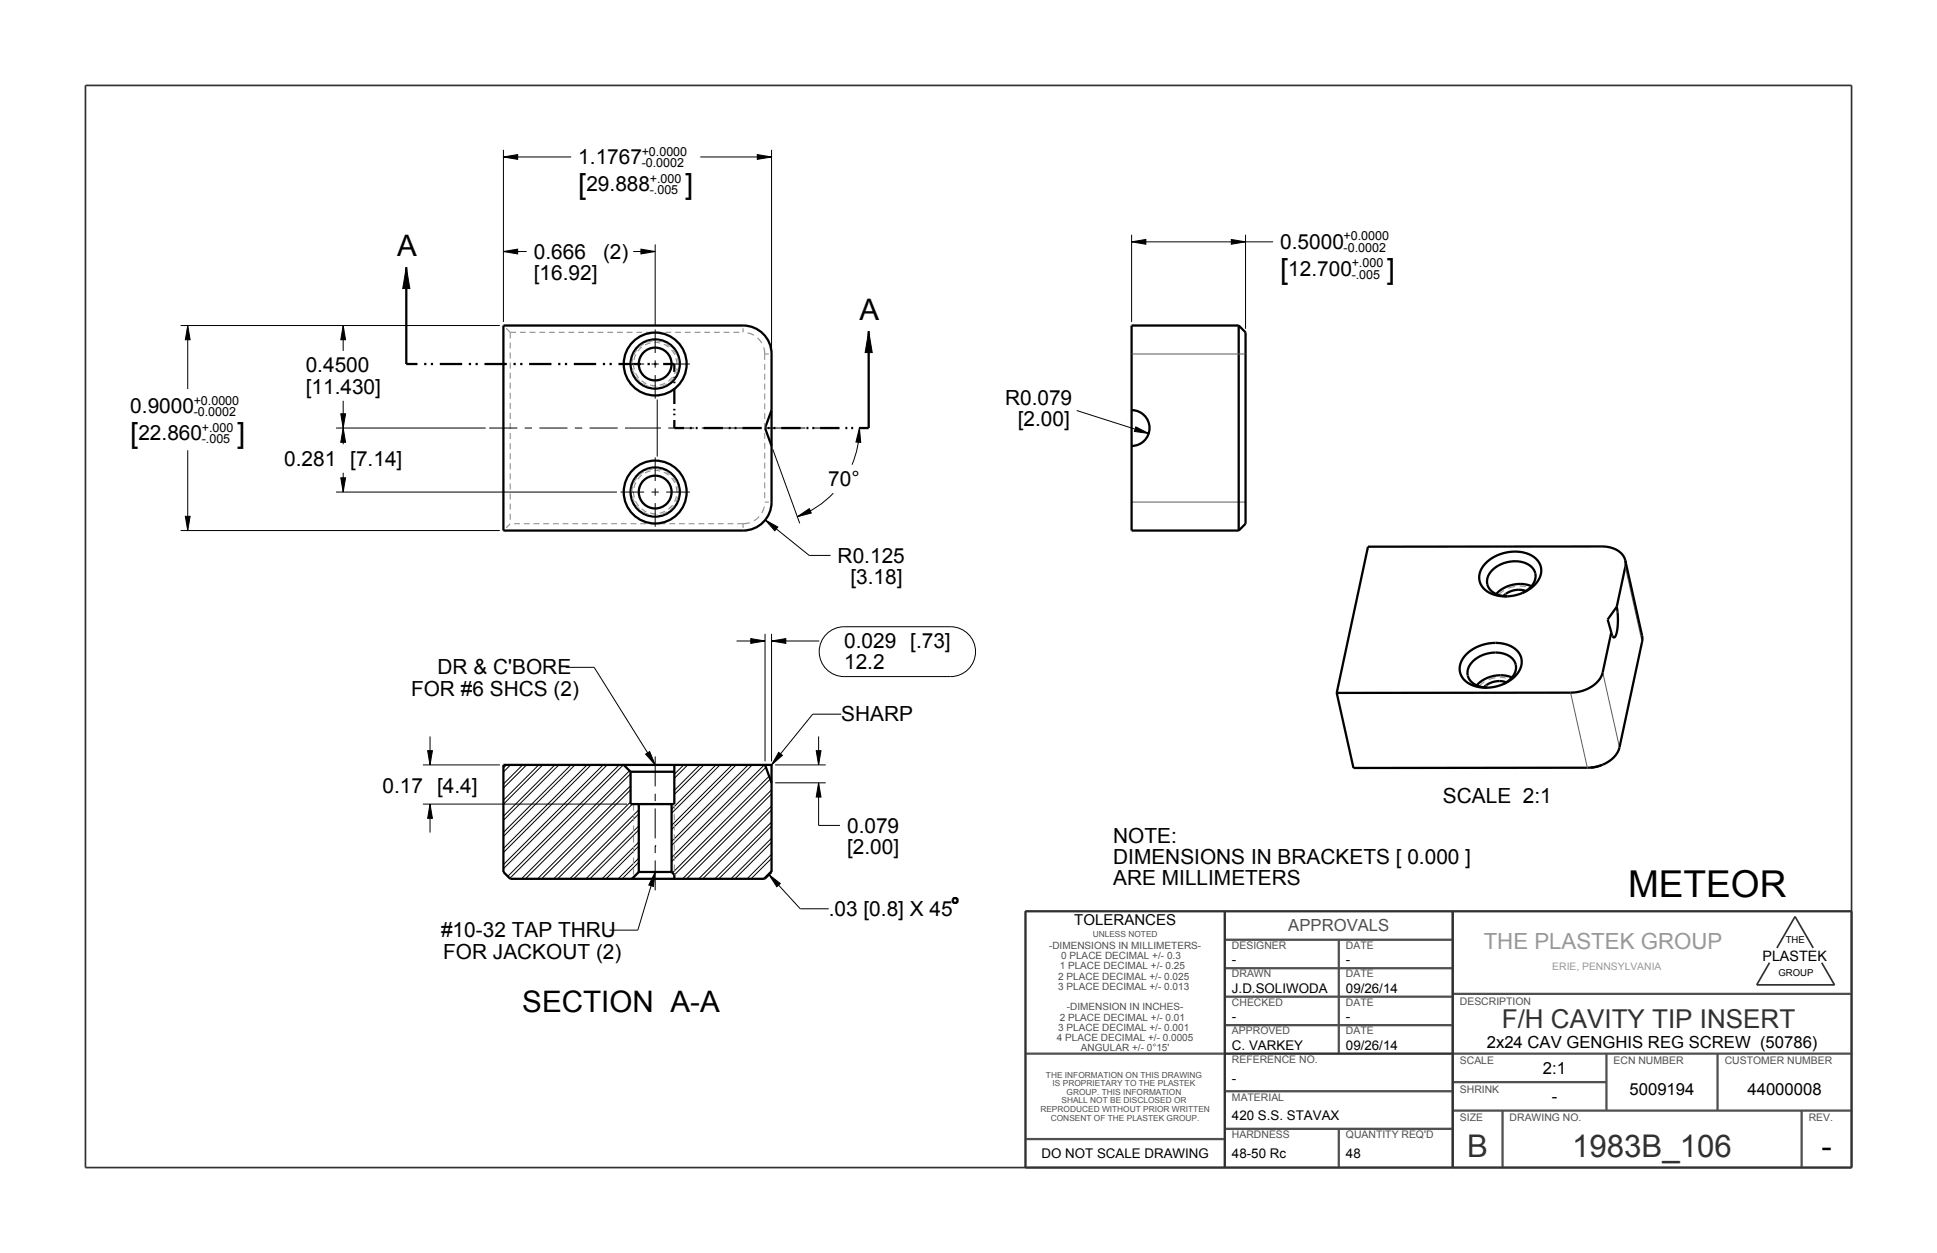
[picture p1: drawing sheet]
<svg xmlns="http://www.w3.org/2000/svg" width="432mm" height="279mm" viewBox="0 0 432 279" stroke-linecap="round" stroke-linejoin="round" font-family="sans-serif">
<g fill="#000">
<path d="M112.2 35l3.2-.5v1zM168.8 34.5l3.2 .5-3.2 .5zM90.6 59.6l.8 4.7h-1.6zM112.2 56.1l3.2-.5v1zM142.9 55.6l3.2 .5-3.2 .5zM252.3 53.9l3.1-.5v1.1zM274.5 53.4l3.2 .5-3.2 .6zM41.8 72.6l.6 3.2h-1.1zM76.5 72.6l.5 3.2h-1zM193.6 73.9l.8 4.7h-1.5zM76.5 95.4l.5 3.2h-1zM76 92.3h1l-.5 3.1z"/>
<path d="M191.6 95.4l.3 3.3-1.1-.1zM253.2 95.2l2.9 1.5-3.2-.5zM41.3 115.1h1.1l-.6 3.2zM76 106.5h1l-.5 3.2zM170.6 115.9l2.8 1.6-.7 .9zM177.7 115.2l2.7-1.8 .5 1zM167.4 142.4l3.1 .5-3.1 .6zM172 142.9l3.2-.5v1.1zM95.3 167.4h1.1l-.5 3.2zM95.9 179.3l.5 3.2h-1.1zM143.9 168.2l.9-.6 1.3 3zM173.6 167.8l.8 .6-2.4 2.2z"/>
<path d="M182 167.4h1l-.5 3.2zM182.5 174.6l.5 3.1h-1zM146.1 194.5l-.4 3.2-1.1-.3zM171.4 195l2.6 2-.8 .7z"/>
</g>
<g fill="none" stroke="#000" stroke-width=".22">
<path d="M112.2 35l3.2-.5v1zM112.2 33.4v38.4M112.2 35h15.1M156.1 35h15.9M168.8 34.5l3.2 .5-3.2 .5zM172 33.4v44.7M90.6 59.6l.8 4.7h-1.6zM112.2 56.1l3.2-.5v1zM112.2 56.1h5.2M141.2 56.1h4.9M142.9 55.6l3.2 .5-3.2 .5zM146.1 54.5v18.2"/>
<path d="M252.3 53.9l3.1-.5v1.1zM252.3 52.3v19.5M252.3 53.9h31.5M274.5 53.4l3.2 .5-3.2 .6zM277.7 52.3v21M40.3 72.6h71.1M41.8 72.6l.6 3.2h-1.1zM41.8 72.6v14.1M76.5 72.6l.5 3.2h-1zM76.5 72.6v5.6M193.6 73.9l.8 4.7h-1.5zM74.9 95.4h33.4"/>
<path d="M76 92.3h1l-.5 3.1zM76.5 95.4l.5 3.2h-1zM76.5 89.4v9.7M191.6 95.4l.3 3.3-1.1-.1zM191.6 95.4a21 21 0 0 1-1.7 8.2M240 91.5l16.1 5.2M253.2 95.2l2.9 1.5-3.2-.5zM40.3 118.3h71.1M41.3 115.1h1.1l-.6 3.2zM41.8 100.4v17.9M74.9 109.7h62.6M76 106.5h1l-.5 3.2z"/>
<path d="M76.5 105.4v4.3M170.6 115.9l2.8 1.6-.7 .9zM170.6 115.9l9.8 8h4.7M172.3 100.2l6 16.5M177.7 115.2l2.7-1.8 .5 1zM185.8 110a21 21 0 0 1-8.1 5.2M126.1 148.8h6.4l13.6 21.8M164.2 142.9h6.3M167.4 142.4l3.1 .5-3.1 .6zM170.5 141.3v28.5M172 142.9l3.2-.5v1.1zM172 141.3v28.5"/>
<path d="M172 142.9h10.6M184.2 141.4a5.5 5.5 0 0 1 4-1.6h23.7a5.6 5.6 0 0 1 5.6 5.5 5.6 5.6 0 0 1-5.6 5.6h-23.7a5.6 5.6 0 0 1-5.2-3.5 5.6 5.6 0 0 1 1.2-6zM187.5 159.2h-6.3l-9.2 11.4M94.3 179.3h45.5M94.3 170.6h17.1M95.3 167.4h1.1l-.5 3.2zM95.9 179.3l.5 3.2h-1.1zM95.9 164.2v6.4M95.9 179.3v6.4M112.9 170.6l-.7 .6M113.8 170.6l-1.6 1.5M116.5 170.6l-4.3 4.2"/>
<path d="M117.4 170.6l-5.2 5.1M120.1 170.6l-7.9 7.8M121 170.6l-8.8 8.7M123.7 170.6l-11.5 11.4M124.6 170.6l-12.4 12.3M127.3 170.6l-15.1 15M128.2 170.6l-16 15.9M130.9 170.6l-18.7 18.6M131.8 170.6l-19.6 19.5M134.5 170.6l-22.3 22.2M135.4 170.6l-23.2 23.1M138.1 170.6l-24.9 24.8"/>
<path d="M138.9 170.6l-25.3 25.3M140.3 171.9l-24.1 24.1M140.6 172.5l-23.5 23.5M140.6 175.2l-20.8 20.8M140.6 176.1l-19.9 19.9M140.6 178.8l-17.2 17.2M141 179.3l-16.7 16.7M143.9 168.2l.9-.6 1.3 3zM152.4 170.6l-2.1 2.1M153.3 170.6l-3 3M156 170.6l-5.7 5.7M156.9 170.6l-6.6 6.6"/>
<path d="M159.6 170.6l-9.9 9.9M160.5 170.6l-10.8 10.8M163.2 170.6l-13.5 13.4M164.1 170.6l-14.4 14.3M166.8 170.6l-17.1 17M167.7 170.6l-18 17.9M170.4 170.6l-20.7 20.6M170.7 171.1l-21 21M171.5 173.1l-21.6 21.5M171.7 173.7l-21.4 21.4M172 176.1l-19.8 19.9M172 177l-18.9 19"/>
<path d="M172 179.7l-16.2 16.3M172.8 174.6h11.3M172.8 170.6h11.3M173.6 167.8l.8 .6-2.4 2.2zM182 167.4h1l-.5 3.2zM182.5 174.6l.5 3.1h-1zM182.5 174.6v9.5h4.7M182.5 164.2v6.4M142.4 180.6l-15.4 15.4M142.4 181.5l-14.5 14.5M142.4 184.2l-11.8 11.8M142.4 185.1l-10.9 10.9"/>
<path d="M142.4 187.8l-8.2 8.2M142.4 188.7l-7.3 7.3M142.4 191.4l-4.6 4.6M142.4 192.3l-3.7 3.7M146.1 194.5l-.4 3.2-1.1-.3zM146.1 194.5l-3.9 12.9h-6.4M171.4 195l2.6 2-.8 .7zM171.4 195l7 7.6h6.3M172 180.6l-15.3 15.4M172 183.3l-12.7 12.7M172 184.2l-11.8 11.8M172 186.9l-9.1 9.1"/>
<path d="M172 187.8l-8.2 8.2M172 190.5l-5.5 5.5M172 191.4l-4.6 4.6M172 194.1l-1.9 1.9"/>
</g>
<g fill="none" stroke="#000" stroke-width=".51">
<path d="M90.6 59.6v21.6h2.5M193.6 73.9v21.5h-2.1M276.1 72.6h-23.8v45.7h23.8M276.1 72.6v45.7M276.1 72.6l1.6 1.5v42.7l-1.6 1.5M94.6 81.2h.5M96 81.2h.5M98 81.2h5M104.5 81.2h.5M106 81.2h.5M108 81.2h5M114.5 81.2h.5"/>
<path d="M116 81.2h.5M118 81.2h4.9M124.4 81.2h.5M125.9 81.2h.5M127.9 81.2h5M134.4 81.2h.5M135.9 81.2h.5M137.9 81.2h5M144.3 81.2h.5M145.8 81.2h.5M147.8 81.2h2.5v1.8M150.3 93.7v1.7h2.2"/>
<path d="M150.3 84v.4M150.3 85.1v.4M150.3 86.5v3.6M150.3 91.2v.3M150.3 92.2v.4M153.8 95.4h.4M155.1 95.4h.4M156.8 95.4h4.4M162.5 95.4h.4M163.8 95.4h.4M165.5 95.4h4.3M171.1 95.4h.5"/>
<path d="M172 91.5v20.5a6.3 6.3 0 0 1-6.4 6.3h-53.4v-45.7h53.4a6.3 6.3 0 0 1 6.4 6.3v12.6l-1.5 3.9 1.5 4M172.4 95.4h.5M174.2 95.4h4.3M179.8 95.4h.4M181.1 95.4h.4M182.8 95.4h4.3M188.4 95.4h.5M189.7 95.4h.5M252.3 91.5a4 4 0 0 1 4 3.9 4 4 0 0 1-4 4M331.1 125.6a8.9 8.9 0 0 1 10.9-1.4 3.9 3.9 0 0 1 0 6.3 9.1 9.1 0 0 1-10.5 1.4 3.8 3.8 0 0 1-.4-6.3zM339.4 132.2a4.1 4.1 0 0 0 2.8-4.6 4.7 4.7 0 0 0-5.1-2.4 6 6 0 0 0-5.5 3.7 3.3 3.3 0 0 0 3 3.9l1.4 .2M360.4 135.3l.1 .5a12.2 12.2 0 0 1-.5 6.3h-.2l-.3-.1-.3-1"/>
<path d="M360.4 135.3l-2 2.8 .8 2.9M362.3 125a4.9 4.9 0 0 0-5.2-3.1h-52.1l-7 32.6M362.3 125l3.8 17.5-5.1 24.2a7.1 7.1 0 0 1-6.5 4.5h-52.8l-3.7-16.7M362.3 125v1.2l-1.9 9.1M335 152.6a4.1 4.1 0 0 0 2.8-4.7 4.9 4.9 0 0 0-5.7-2.3 5.6 5.6 0 0 0-4.9 3.7 3.3 3.3 0 0 0 3 3.9l1.4 .1M335 152.6l-1.6 .5-1.8 .2M335 152.6a5.8 5.8 0 0 0 4.2-5.2 4.5 4.5 0 0 0-4.2-3.9 8.9 8.9 0 0 0-9.2 3.9 3.8 3.8 0 0 0 2.3 5.4l1.8 .5h1.8M359.2 141l-1.9 8.9a6.9 6.9 0 0 1-6.4 4.5l-52.9 .1M112.2 170.6h59.8v23.8l-1.5 1.6h-56.8l-1.5-1.6zM139 170.6l1.6 1.5M140.6 172.1h9.7M142.4 179.3v15.1"/>
<path d="M149.7 179.3v15.1M150.3 170.6v8.7h-9.7v-7.2M170.5 170.6l1.5 4M356.9 170.6l-2.3 .6M142.4 194.4h7.3M142.4 194.4l-1.5 1.6M149.7 194.4l.6 .7v.9M212.7 200.3h.5l.2 .2v.6l-.2 .2h-.5l-.3-.2v-.6z"/>
<circle cx="146.1" cy="81.2" r="7"/>
<circle cx="146.1" cy="81.2" r="5.5"/>
<circle cx="146.1" cy="109.7" r="7"/>
<circle cx="146.1" cy="109.7" r="5.5"/>
</g>
<path d="M19 19.1h393.7v241.2h-393.7zM228.6 203.2h184.1M228.6 203.2v57.1M273 203.2v57.1M323.8 203.2v57.1M394.5 214.7l-2.9 4.9h17.4l-2.9-4.9M396.1 211.4l4.1-7 4 7M273.1 235h50.8" fill="none" stroke="#313131" stroke-width=".38"/>
<g fill="none" stroke="#4f4f4f" stroke-width=".51">
<path d="M228.6 203.2h184.1v57.1h-184.1zM273 203.2v57.1M273 215.9h50.8M273 209.5h50.8M298.4 209.5v25.4M323.8 203.2v57.1M228.6 234.9h184.1M273 228.6h50.8M273 222.2h50.8M323.8 221.6h88.9M358.1 234.9v12.7M382.9 234.9v12.7"/>
<path d="M228.6 254h44.4M273 251.7h50.8M273 243.3h50.8M298.4 251.7v8.6M323.8 247.6h88.9M323.8 241.3h34.3M334.9 247.6v12.7M401.6 247.6v12.7"/>
</g>
<g fill="none" stroke="#939393" stroke-width=".25">
<path d="M112.8 73.2l.9 .9M113.7 74.1v1.4M113.7 76.4v1.3M113.7 78.6v1.4M113.7 74.1h1.3M115.9 74.1h1.3M118.1 74.1h1.3M120.2 74.1h1.3M122.4 74.1h1.3M124.6 74.1h1.3M126.7 74.1h1.3M128.9 74.1h1.3"/>
<path d="M131 74.1h1.3M133.2 74.1h1.3M135.4 74.1h1.3M137.5 74.1h1.3M139.7 74.1h1.3M141.9 74.1h1.3M144 74.1h1.3M146.2 74.1h1.3M148.3 74.1h1.3M150.5 74.1h1.3M152.7 74.1h1.3M154.8 74.1h1.3"/>
<path d="M157 74.1h1.3M159.2 74.1h1.3M161.3 74.1h1.3M163.5 74.1h1.3M165.6 73.2v.9M171.4 78.9h-.9v1.4M113.7 80.8v1.4M113.7 83.1v1.3M113.7 85.3v1.4M113.7 87.6v1.3M113.7 89.8v1.4M113.7 92.1v1.3"/>
<path d="M113.7 94.3v1.4M113.7 96.6v1.3M113.7 98.8v1.4M170.5 81.1v1.4M170.5 83.3v1.4M170.5 85.5v1.4M170.5 87.7v1.4M170.5 89.9v1.4M170.5 92.1v1.4M170.5 94.3v1.4M170.5 96.5v1.4M170.5 98.7v1.4"/>
<path d="M172 91.5h.1M113.7 101.1v1.3M113.7 103.3v1.4M113.7 105.6v1.3M113.7 107.8v1.3M113.7 110v1.4M113.7 112.3v1.3M113.7 114.5v1.4M113.7 116.8l-.9 .9M114.6 116.8h1.3M116.8 116.8h1.3M118.9 116.8h1.3"/>
<path d="M121.1 116.8h1.3M123.3 116.8h1.3M125.4 116.8h1.3M127.6 116.8h1.3M129.7 116.8h1.3M131.9 116.8h1.3M134.1 116.8h1.3M136.2 116.8h1.3M138.4 116.8h1.3M140.6 116.8h1.3M142.7 116.8h1.3M144.9 116.8h1.3"/>
<path d="M147 116.8h1.3M149.2 116.8h1.3M151.4 116.8h1.3M153.5 116.8h1.3M155.7 116.8h1.3M157.9 116.8h1.3M160 116.8h1.3M162.2 116.8h1.3M164.4 116.8h1.2v.9M170.5 112h.9M170.5 101v1.3M170.5 103.2v1.3"/>
<path d="M170.5 105.4v1.3M170.5 107.6v1.3M170.5 109.8v1.3M170.5 112h.1M335.3 131.7l-1.2 1M337.7 130.8l-1.5 .4M338.8 130.7l1.3 .1M330.9 152l-1.2 1M333.4 151.1l-1.5 .4M334.4 151l1.4 .2M336.6 151.5h.1M141.2 179.3v1.4"/>
<path d="M150.3 179.3v1.4M141.2 181.7v1.4M141.2 184.1v1.4M141.2 186.4v1.5M141.2 188.8v1.5M141.2 191.2v1.4M141.2 193.6v1.4M150.3 195.1h.1M150.3 181.6v1.3M150.3 183.8v1.4M150.3 186.1v1.3M150.3 188.3v1.4"/>
<path d="M150.3 190.6v1.3M150.3 192.8v1.4"/>
</g>
<path d="M252.3 78.9h25.4M252.3 112h25.4M362.3 126.4l3.8 16.7M350.1 154.5l3.8 16.7M357.3 149.9l3.7 16.8" fill="none" stroke="#5d5d5d" stroke-width=".22"/>
<path d="M150.9 81.2a4.8 4.8 0 0 0-7-4.3 4.8 4.8 0 0 0-.7 8.1 4.8 4.8 0 0 0 7.6-3l.1-.8M151.2 81.2a5.2 5.2 0 0 0-7.5-4.6 5.2 5.2 0 0 0-.7 8.8 5.2 5.2 0 0 0 8.2-3.4v-.8M150.9 109.7a4.8 4.8 0 0 0-7-4.3 4.8 4.8 0 0 0-.7 8.2 4.8 4.8 0 0 0 7.6-3l.1-.9M151.2 109.7a5.2 5.2 0 0 0-7.5-4.6 5.2 5.2 0 0 0-.7 8.8 5.2 5.2 0 0 0 8.2-3.3v-.9" fill="none" stroke="#939393" stroke-width=".25" stroke-dasharray="1.3 .9" stroke-linecap="butt"/>
<path d="M166.7 74.2l1.4 .6M168.9 75.4l.9 1.1M170.2 77.4l.3 1.5M167.1 116.5l-1.5 .3M169.2 115.2l-1.1 .9M170.4 113l-.6 1.4" fill="none" stroke="#939393" stroke-width=".26"/>
<!-- layer: 05___PRT_ALL_AXES -->
<g fill="none" stroke="#000" stroke-width=".22">
<path d="M146.1 73.5v5.2M109.1 95.4h6.2M117 95.4h1.6M120.2 95.4h6.3M128.1 95.4h1.7M131.4 95.4h6.3M138.3 81.2h5.3M139.3 95.4h8M145.2 81.2h1.7M146.1 80.4v1.6M146.1 83.6v5.3M146.5 89.1v12.7"/>
<path d="M148.5 81.2h5.3M149 95.4h5.8M156.4 95.4h1.7M159.7 95.4h5.8M167.2 95.4h1.6M170.4 95.4h5.9M177.9 95.4h1.6M181.2 95.4h5.8M138.3 109.7h5.3M145.2 109.7h1.7M146.1 102v5.3M146.1 108.9v1.6"/>
<path d="M146.1 112.2v5.2M148.5 109.7h5.3M146.1 168.7v6.7M146.1 177v1.6M146.1 188.6h.1M146.1 180.3v6.6M146.1 188.6v1.6M146.1 191.9v6.6"/>
</g>
<g fill="none" stroke="#000" stroke-width=".51">
<path d="M340.1 131.8a4.8 4.8 0 0 0-5 1.1M341.4 130.7a7.2 7.2 0 0 0-7.9 1.8M335.8 152.1l-.5-.1a4.8 4.8 0 0 0-4.5 1.3M337 151.1l-.2-.1a7.3 7.3 0 0 0-7.6 1.8"/>
<circle cx="146.1" cy="81.2" r="3.7"/>
<circle cx="146.1" cy="109.7" r="3.7"/>
</g>
<text font-size="8.3" x="362.9" y="200">METEOR</text>
<g font-size="7" fill="#313131">
<text x="327.1" y="258">B</text>
<text x="350.5" y="258">1983B_106</text>
</g>
<text font-size="7" x="406" y="258">-</text>
<g font-size="6.6">
<text x="88.5" y="57">A</text>
<text x="191.6" y="71.3">A</text>
<text x="116.4" y="225.7">SECTION A-A</text>
</g>
<g font-size="6.5">
<text x="128.9" y="43.3">[</text>
<text x="152.7" y="43.3">]</text>
<text x="285.4" y="62.2">[</text>
<text x="309.2" y="62.2">]</text>
<text x="29" y="98.8">[</text>
<text x="52.8" y="98.8">]</text>
</g>
<text font-size="5.8" fill="#313131" x="334.8" y="229.3">F/H CAVITY TIP INSERT</text>
<text font-size="5" fill="#989898" x="330.7" y="211.6">THE PLASTEK GROUP</text>
<g font-size="4.6">
<text x="128.9" y="36.6">1.1767</text>
<text x="130.7" y="42.6">29.888</text>
<text x="119" y="57.7">0.666</text>
<text x="134.4" y="57.7">(2)</text>
<text x="285.4" y="55.5">0.5000</text>
<text x="119" y="62.4">[16.92]</text>
<text x="287.2" y="61.5">12.700</text>
<text x="68.1" y="83">0.4500</text>
<text x="68.1" y="87.8">[11.430]</text>
<text x="29" y="92.1">0.9000</text>
<text x="224" y="90.3">R0.079</text>
<text x="226.9" y="95.1">[2.00]</text>
<text x="30.9" y="98.2">22.860</text>
<text x="63.3" y="103.8">0.281 [7.14]</text>
<text x="184.6" y="108.4">70°</text>
<text x="186.7" y="125.4">R0.125</text>
<text x="189.6" y="130.2">[3.18]</text>
<text x="188.2" y="144.5">0.029 [.73]</text>
<text x="188.2" y="149.3">12.2</text>
<text x="91.6" y="155.2">FOR #6 SHCS (2)</text>
<text x="97.5" y="150.4">DR &amp; C'BORE</text>
<text x="187.5" y="160.8">SHARP</text>
<text x="85.3" y="176.8">0.17 [4.4]</text>
<text x="321.7" y="179">SCALE 2:1</text>
<text x="188.8" y="185.6">0.079</text>
<text x="188.8" y="190.4">[2.00]</text>
<text x="248.2" y="187.9">NOTE:</text>
<text x="248.2" y="192.7">DIMENSIONS IN BRACKETS [ 0.000 ]</text>
<text x="248.2" y="197.4">ARE MILLIMETERS</text>
<text x="98.3" y="209">#10-32 TAP THRU</text>
<text x="184.7" y="204.2">.03 [0.8] X 45</text>
<text x="98.8" y="213.8">FOR JACKOUT (2)</text>
</g>
<text font-size="3.7" fill="#4f4f4f" x="287.2" y="207.6">APPROVALS</text>
<g font-size="3.7">
<text x="331.4" y="233.7">2x24 CAV GENGHIS REG SCREW (50786)</text>
<text x="343.9" y="239.4">2:1</text>
<text x="345.9" y="245.7">-</text>
<text x="363.3" y="244.2">5009194</text>
<text x="389.5" y="244.2">44000008</text>
</g>
<text font-size="3.3" x="239.5" y="206.2">TOLERANCES</text>
<text font-size="3.2" x="392.9" y="214.3">PLASTEK</text>
<g font-size="3">
<text x="274.6" y="215">-</text>
<text x="300" y="215">-</text>
<text x="274.6" y="221.4">J.D.SOLIWODA</text>
<text x="300" y="221.4">09/26/14</text>
<text x="274.6" y="227.7">-</text>
<text x="300" y="227.7">-</text>
<text x="274.6" y="234.1">C. VARKEY</text>
<text x="300" y="234.1">09/26/14</text>
<text x="274.6" y="241.4">-</text>
<text x="274.6" y="249.8">420 S.S. STAVAX</text>
<text x="232.2" y="258.2">DO NOT SCALE DRAWING</text>
<text x="274.6" y="258.3">48-50 Rc</text>
<text x="300" y="258.3">48</text>
</g>
<g font-size="2.8">
<text x="143" y="34.7">+0.0000</text>
<text x="143" y="37.2">-0.0002</text>
<text x="144.8" y="40.7">+.000</text>
<text x="144.8" y="43.3">-.005</text>
<text x="299.5" y="53.6">+0.0000</text>
<text x="299.5" y="56.2">-0.0002</text>
<text x="301.3" y="59.6">+.000</text>
<text x="301.3" y="62.2">-.005</text>
<text x="43.2" y="90.2">+0.0000</text>
<text x="43.2" y="92.8">-0.0002</text>
<text x="45" y="96.3">+.000</text>
<text x="45" y="98.8">-.005</text>
</g>
<g font-size="2.3" fill="#4f4f4f">
<text x="274.6" y="211.6">DESIGNER</text>
<text x="300" y="211.6">DATE</text>
<text x="274.6" y="218">DRAWN</text>
<text x="300" y="218">DATE</text>
<text x="274.6" y="224.3">CHECKED</text>
<text x="300" y="224.3">DATE</text>
<text x="325.4" y="224">DESCRIPTION</text>
<text x="274.6" y="230.7">APPROVED</text>
<text x="300" y="230.7">DATE</text>
<text x="274.6" y="237">REFERENCE NO.</text>
<text x="325.4" y="237.3">SCALE</text>
<text x="359.7" y="237.3">ECN NUMBER</text>
<text x="384.5" y="237.3">CUSTOMER NUMBER</text>
<text x="274.6" y="245.4">MATERIAL</text>
<text x="325.4" y="243.7">SHRINK</text>
<text x="325.4" y="250">SIZE</text>
<text x="336.5" y="250">DRAWING NO.</text>
<text x="403.2" y="250">REV.</text>
<text x="274.6" y="253.8">HARDNESS</text>
<text x="300" y="253.8">QUANTITY REQ'D</text>
</g>
<text font-size="2.3" fill="#989898" x="346" y="216.3">ERIE, PENNSYLVANIA</text>
<g font-size="2.2" fill="#4f4f4f">
<text x="233.8" y="211.6">-DIMENSIONS IN MILLIMETERS-</text>
<text x="236.5" y="213.9">0 PLACE DECIMAL +/- 0.3</text>
<text x="235.9" y="218.4">2 PLACE DECIMAL +/- 0.025</text>
<text x="235.9" y="220.7">3 PLACE DECIMAL +/- 0.013</text>
<text x="236.2" y="216.2">1 PLACE DECIMAL +/- 0.25</text>
<text x="236.2" y="227.6">2 PLACE DECIMAL +/- 0.01</text>
<text x="237.8" y="225.3">-DIMENSION IN INCHES-</text>
<text x="235.6" y="232.2">4 PLACE DECIMAL +/- 0.0005</text>
<text x="235.9" y="229.9">3 PLACE DECIMAL +/- 0.001</text>
<text x="241" y="234.4">ANGULAR +/- 0°15'</text>
</g>
<g font-size="2.1">
<text x="398.1" y="210.2">THE</text>
<text x="396.5" y="217.6">GROUP</text>
</g>
<g font-size="1.9" fill="#4f4f4f">
<text x="243.6" y="208.9">UNLESS NOTED</text>
<text x="233.2" y="240.3">THE INFORMATION ON THIS DRAWING</text>
<text x="234.7" y="242.3">IS PROPRIETARY TO THE PLASTEK</text>
<text x="237.8" y="244.2">GROUP. THIS INFORMATION</text>
<text x="231.9" y="248">REPRODUCED WITHOUT PRIOR WRITTEN</text>
<text x="234.2" y="249.9">CONSENT OF THE PLASTEK GROUP.</text>
<text x="236.6" y="246.1">SHALL NOT BE DISCLOSED OR</text>
</g>
</svg>
